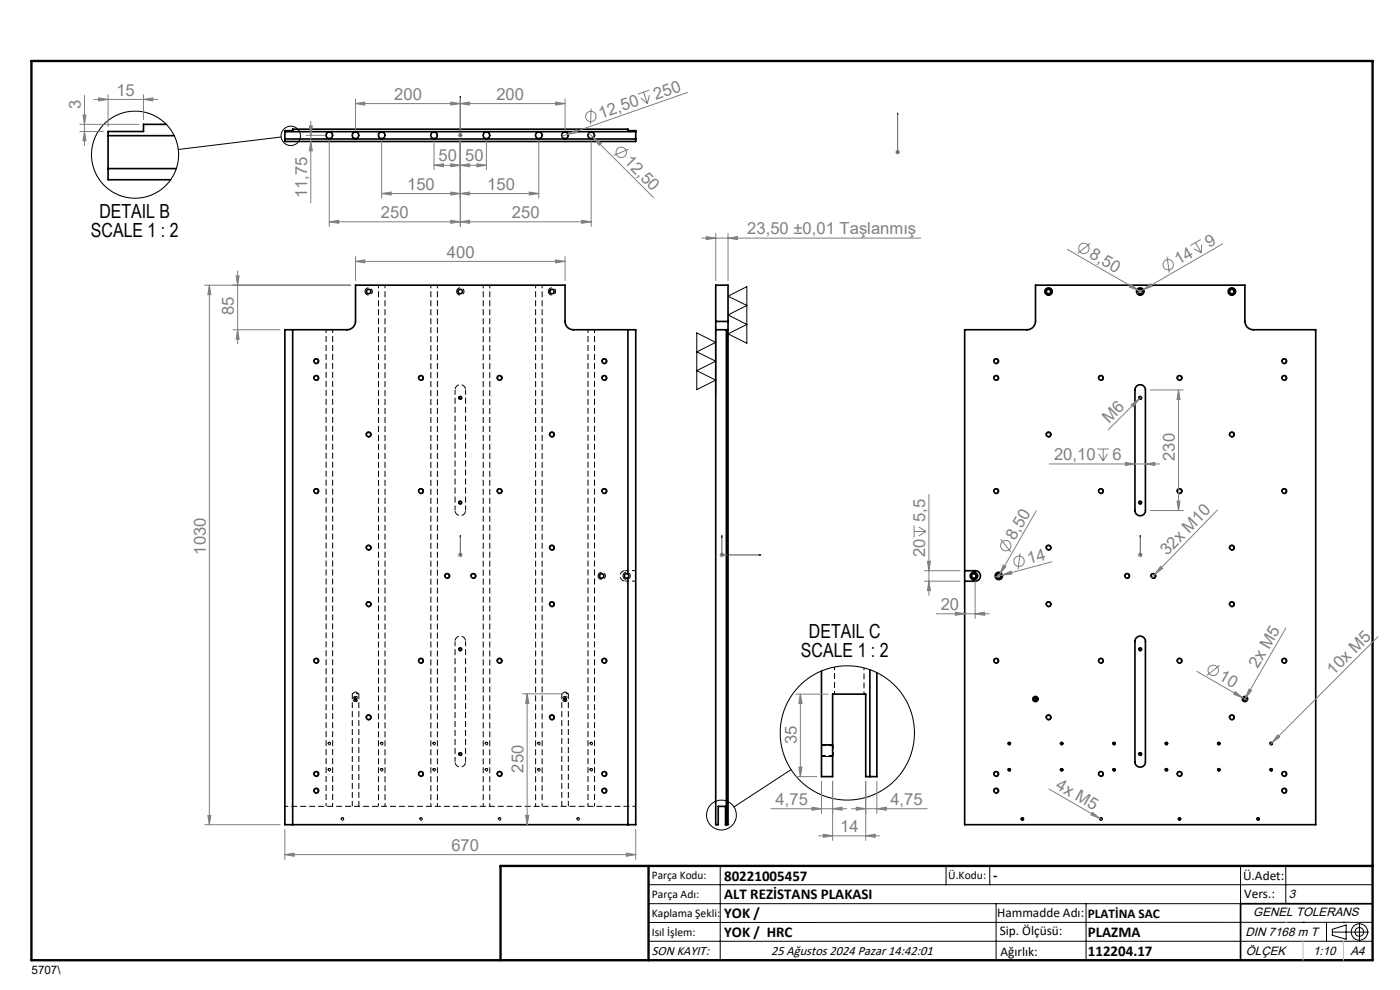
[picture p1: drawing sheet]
<svg xmlns="http://www.w3.org/2000/svg" width="297mm" height="210mm" viewBox="0 0 297 210" stroke-linecap="round" stroke-linejoin="round" font-family="sans-serif">
<g fill="none" stroke="#000" stroke-width=".21" stroke-dasharray="1.3 .6" stroke-dashoffset=".6" stroke-linecap="butt">
<path d="M69.2 69.9v101.1M80.3 60.5v110.5M91.4 60.5v110.5M102.5 60.5v110.5M113.6 60.5v110.5M124.7 69.9v101.1M177 141.5v5.7M70.6 171v-101.1M81.7 171v-110.5M92.8 171v-110.5M103.9 171v-110.5M115 171v-110.5"/>
<path d="M126.1 171v-101.1M134.9 171h-74.5"/>
</g>
<path d="M96.5 82.7a1.12 1.12 0 0 1 1.2-1.1 1.12 1.12 0 0 1 1.1 1.1M98.8 108.3a1.12 1.12 0 0 1-1.1 1.1 1.12 1.12 0 0 1-1.2-1.1M96.5 136a1.12 1.12 0 0 1 1.2-1.1 1.12 1.12 0 0 1 1.1 1.1M132.7 123.3a1.11 1.11 0 0 1-1.2-1.1 1.11 1.11 0 0 1 1.2-1.2M74.9 148.3a.56 .56 0 0 1 .8-.5 .56 .56 0 0 1 .1 .9 .56 .56 0 0 1-.9-.3v-.1M119.3 148.3a.56 .56 0 0 1 .8-.5 .56 .56 0 0 1 .1 .9 .56 .56 0 0 1-.9-.3v-.1M98.8 161.6a1.12 1.12 0 0 1-1.1 1.1 1.12 1.12 0 0 1-1.2-1.1" fill="none" stroke="#000" stroke-width=".21" stroke-dasharray="1.3 .6" stroke-dashoffset="-.2" stroke-linecap="butt"/>
<g fill="none" stroke="#000" stroke-width=".21" stroke-dasharray="1.3 .6" stroke-dashoffset=".7" stroke-linecap="butt">
<path d="M69.6 157.7a.23 .23 0 0 1 .4-.2 .23 .23 0 0 1 0 .4 .23 .23 0 0 1-.3-.1l-.1-.1M76.1 147.2h-1.4M80.8 157.7a.23 .23 0 0 1 .3-.2 .23 .23 0 0 1 0 .4 .23 .23 0 0 1-.3-.1v-.1M91.9 157.7a.23 .23 0 0 1 .3-.2 .23 .23 0 0 1 .1 .4 .23 .23 0 0 1-.4-.1v-.1M103 157.7a.23 .23 0 0 1 .3-.2 .23 .23 0 0 1 .1 .4 .23 .23 0 0 1-.4-.1v-.1M114.1 157.7a.23 .23 0 0 1 .3-.2 .23 .23 0 0 1 .1 .4 .23 .23 0 0 1-.4-.1v-.1M120.6 147.2h-1.4M125.2 157.7a.23 .23 0 0 1 .3-.2 .23 .23 0 0 1 .1 .4 .23 .23 0 0 1-.4-.1v-.1M183.3 147.2v-5.5M69.6 163.3a.25 .25 0 0 1 .4-.3 .23 .23 0 0 1 0 .4 .23 .23 0 0 1-.3-.1h-.1M72.4 173.7a.23 .23 0 0 1 .3-.2 .23 .23 0 0 1 .1 .4 .23 .23 0 0 1-.4-.1v-.1M80.8 163.3a.23 .23 0 0 1 .3-.3 .23 .23 0 0 1 0 .4 .23 .23 0 0 1-.3-.1"/>
<path d="M89.1 173.7a.23 .23 0 0 1 .3-.2 .23 .23 0 0 1 .1 .4 .23 .23 0 0 1-.4-.1v-.1M91.9 163.3a.23 .23 0 0 1 .3-.3 .23 .23 0 0 1 .1 .4 .23 .23 0 0 1-.4-.1M103 163.3a.23 .23 0 0 1 .3-.3 .23 .23 0 0 1 .1 .4 .23 .23 0 0 1-.4-.1M105.8 173.7a.23 .23 0 0 1 .3-.2 .23 .23 0 0 1 .1 .4 .23 .23 0 0 1-.4-.1v-.1M114.1 163.3a.23 .23 0 0 1 .3-.3 .23 .23 0 0 1 .1 .4 .23 .23 0 0 1-.4-.1M122.4 173.7a.23 .23 0 0 1 .3-.2 .23 .23 0 0 1 .1 .4 .23 .23 0 0 1-.4-.1v-.1M125.2 163.3a.23 .23 0 0 1 .3-.3 .23 .23 0 0 1 .1 .4 .23 .23 0 0 1-.4-.1"/>
</g>
<path d="M77.4 61.8a.78 .78 0 0 1 1.1-.7 .78 .78 0 0 1 .2 1.3 .78 .78 0 0 1-1.2-.4l-.1-.2M96.9 61.8a.78 .78 0 0 1 1.1-.7 .78 .78 0 0 1 .1 1.3 .78 .78 0 0 1-1.2-.4v-.2M116.3 61.8a.78 .78 0 0 1 1.1-.7 .78 .78 0 0 1 .2 1.3 .78 .78 0 0 1-1.3-.4v-.2M126.9 122.2a.78 .78 0 0 1 1.1-.7 .78 .78 0 0 1 .1 1.3 .78 .78 0 0 1-1.2-.5v-.1M132.2 122.2a.78 .78 0 0 1 1.1-.7 .78 .78 0 0 1 .1 1.3 .78 .78 0 0 1-1.2-.5v-.1M74.7 147.2v23.8M119.2 147.2v23.8M76.1 171v-23.8M120.6 171v-23.8" fill="none" stroke="#000" stroke-width=".21" stroke-dasharray="1.3 .6" stroke-dashoffset=".1" stroke-linecap="butt"/>
<path d="M98.8 82.7v25.6M96.5 108.3v-25.6M98.8 136v25.6M96.5 161.6v-25.6" fill="none" stroke="#000" stroke-width=".21" stroke-dasharray="1.3 .6" stroke-dashoffset=".2" stroke-linecap="butt"/>
<path d="M132.7 121h2.2M134.9 123.3h-2.2" fill="none" stroke="#000" stroke-width=".21" stroke-dasharray="1.3 .6" stroke-dashoffset=".5" stroke-linecap="butt"/>
<path d="M75.4 146.7l-.7 .5M76.1 147.2l-.7-.5M119.9 146.7l-.7 .5M120.6 147.2l-.7-.5M176.7 158.2h-2.4M174.3 160.3h2.4" fill="none" stroke="#000" stroke-width=".21" stroke-dasharray="1.3 .6" stroke-dashoffset=".4" stroke-linecap="butt"/>
<g fill="none" stroke="#000" stroke-width=".35">
<path d="M22.9 35.8h14.5M22.9 28.8h14M35.3 26.4h-4.9v1.5h-7.5v10.2h13.3M60.4 27.7h1.7v-.3h71.1v.3h1.7v2.3h-74.5zM60.4 29.5h74.5M60.4 27.9h74.5M60.4 69.9h13.2a1.81 1.81 0 0 0 1.8-1.7v-7.7h44.5v7.7a1.75 1.75 0 0 0 1.7 1.7h13.3v105h-74.5zM62.1 69.9v105M133.2 69.9v51.9M151.8 68.2v1.7M151.8 69.9h2.6M151.8 68.2v-7.7h2.6v7.7"/>
<path d="M151.8 69.9v105h.6v-3.8h1.5v3.8h.5v-105M151.8 68.2h2.6M154.1 69.9v105M154.4 68.2v1.7M204.6 69.9h13.3a1.81 1.81 0 0 0 1.8-1.7v-7.7h44.4v7.7a1.81 1.81 0 0 0 1.8 1.7h13.2v105h-74.5zM241.1 81.9a1.11 1.11 0 0 1 1.2-.2 1.11 1.11 0 0 1 .7 1v25.6a1.11 1.11 0 0 1-1.1 1.1 1.11 1.11 0 0 1-1.1-1.1v-25.8zM133.2 121.8a.49 .49 0 0 0-.6 0 .49 .49 0 0 0 0 .7 .49 .49 0 0 0 .6 0M133.2 121.8a.52 .52 0 0 1 0 .7M133.2 122.5v52.4M204.6 121.1h2.3a1.11 1.11 0 0 1 1.1 1.1 1.11 1.11 0 0 1-1.1 1.1h-2.3M240.9 135.4a1.12 1.12 0 0 1 1.3-.4 1.12 1.12 0 0 1 .8 1.1v25.5a1.11 1.11 0 0 1-1.1 1.1 1.11 1.11 0 0 1-1.1-1.1v-25.8zM174.3 142.3v22.4h2.3v-17.5h7.1v17.5h2.3v-22"/>
<path d="M184.5 142.1v22.6M291.2 191.7h-28v12"/>
<circle cx="69.9" cy="28.7" r=".7"/>
<circle cx="75.4" cy="28.7" r=".69"/>
<circle cx="81" cy="28.7" r=".7"/>
<circle cx="92.1" cy="28.7" r=".7"/>
<circle cx="103.2" cy="28.7" r=".7"/>
<circle cx="114.3" cy="28.7" r=".7"/>
<circle cx="119.8" cy="28.7" r=".7"/>
<circle cx="125.4" cy="28.7" r=".7"/>
<circle cx="67.1" cy="76.6" r=".48"/>
<circle cx="78.2" cy="61.8" r=".48"/>
<circle cx="97.6" cy="61.8" r=".48"/>
<circle cx="117.1" cy="61.8" r=".49"/>
<circle cx="128.2" cy="76.6" r=".48"/>
<circle cx="211.3" cy="76.6" r=".48"/>
<circle cx="222.4" cy="61.8" r=".77"/>
<circle cx="222.4" cy="61.8" r=".48"/>
<circle cx="241.9" cy="61.8" r=".48"/>
<circle cx="241.9" cy="61.8" r=".78"/>
<circle cx="261.3" cy="61.8" r=".48"/>
<circle cx="261.3" cy="61.8" r=".78"/>
<circle cx="272.4" cy="76.6" r=".48"/>
<circle cx="67.1" cy="80.2" r=".47"/>
<circle cx="78.2" cy="92.2" r=".47"/>
<circle cx="89.3" cy="80.2" r=".47"/>
<circle cx="97.6" cy="84.4" r=".28"/>
<circle cx="106" cy="80.2" r=".47"/>
<circle cx="117.1" cy="92.2" r=".47"/>
<circle cx="128.2" cy="80.2" r=".47"/>
<circle cx="211.3" cy="80.2" r=".47"/>
<circle cx="222.5" cy="92.2" r=".47"/>
<circle cx="233.6" cy="80.2" r=".47"/>
<circle cx="241.9" cy="84.4" r=".27"/>
<circle cx="250.2" cy="80.2" r=".47"/>
<circle cx="261.3" cy="92.2" r=".47"/>
<circle cx="272.4" cy="80.2" r=".47"/>
<circle cx="67.1" cy="104.2" r=".48"/>
<circle cx="78.2" cy="116.2" r=".47"/>
<circle cx="89.3" cy="104.2" r=".48"/>
<circle cx="97.6" cy="106.6" r=".28"/>
<circle cx="106" cy="104.2" r=".48"/>
<circle cx="117.1" cy="116.2" r=".47"/>
<circle cx="128.2" cy="104.2" r=".48"/>
<circle cx="211.3" cy="104.2" r=".48"/>
<circle cx="222.5" cy="116.2" r=".47"/>
<circle cx="233.6" cy="104.2" r=".48"/>
<circle cx="241.9" cy="106.6" r=".27"/>
<circle cx="250.2" cy="104.2" r=".48"/>
<circle cx="261.3" cy="116.2" r=".47"/>
<circle cx="272.4" cy="104.2" r=".48"/>
<circle cx="78.2" cy="128.2" r=".47"/>
<circle cx="94.9" cy="122.2" r=".47"/>
<circle cx="97.6" cy="137.7" r=".28"/>
<circle cx="100.4" cy="122.2" r=".47"/>
<circle cx="117.1" cy="128.2" r=".47"/>
<circle cx="127.6" cy="122.2" r=".47"/>
<circle cx="206.6" cy="122.2" r=".79"/>
<circle cx="206.6" cy="122.2" r=".47"/>
<circle cx="211.9" cy="122.2" r=".79"/>
<circle cx="211.9" cy="122.2" r=".48"/>
<circle cx="222.5" cy="128.2" r=".47"/>
<circle cx="239.1" cy="122.2" r=".47"/>
<circle cx="241.9" cy="137.7" r=".27"/>
<circle cx="244.7" cy="122.2" r=".47"/>
<circle cx="261.3" cy="128.2" r=".47"/>
<circle cx="67.1" cy="140.2" r=".47"/>
<circle cx="75.4" cy="148.3" r=".23"/>
<circle cx="78.2" cy="152.2" r=".47"/>
<circle cx="89.3" cy="140.2" r=".47"/>
<circle cx="97.6" cy="159.9" r=".28"/>
<circle cx="106" cy="140.2" r=".47"/>
<circle cx="117.1" cy="152.2" r=".47"/>
<circle cx="119.9" cy="148.3" r=".23"/>
<circle cx="128.2" cy="140.2" r=".47"/>
<circle cx="211.3" cy="140.2" r=".47"/>
<circle cx="214.1" cy="157.7" r=".24"/>
<circle cx="219.7" cy="148.3" r=".23"/>
<circle cx="219.7" cy="148.3" r=".54"/>
<circle cx="222.5" cy="152.2" r=".47"/>
<circle cx="225.2" cy="157.7" r=".24"/>
<circle cx="233.6" cy="140.2" r=".47"/>
<circle cx="236.3" cy="157.7" r=".24"/>
<circle cx="241.9" cy="160" r=".27"/>
<circle cx="247.4" cy="157.7" r=".25"/>
<circle cx="250.2" cy="140.2" r=".47"/>
<circle cx="258.6" cy="157.7" r=".25"/>
<circle cx="261.3" cy="152.2" r=".47"/>
<circle cx="264.1" cy="148.3" r=".55"/>
<circle cx="264.1" cy="148.3" r=".23"/>
<circle cx="269.7" cy="157.7" r=".25"/>
<circle cx="272.4" cy="140.2" r=".47"/>
<circle cx="67.1" cy="167.7" r=".47"/>
<circle cx="67.1" cy="164.2" r=".47"/>
<circle cx="89.3" cy="164.2" r=".47"/>
<circle cx="106" cy="164.2" r=".47"/>
<circle cx="128.2" cy="167.7" r=".47"/>
<circle cx="128.2" cy="164.2" r=".47"/>
<circle cx="211.3" cy="164.2" r=".47"/>
<circle cx="211.3" cy="167.7" r=".47"/>
<circle cx="214.1" cy="163.3" r=".23"/>
<circle cx="216.9" cy="173.7" r=".22"/>
<circle cx="225.2" cy="163.3" r=".23"/>
<circle cx="233.6" cy="173.7" r=".22"/>
<circle cx="233.6" cy="164.2" r=".47"/>
<circle cx="236.3" cy="163.3" r=".23"/>
<circle cx="247.4" cy="163.3" r=".24"/>
<circle cx="250.2" cy="173.7" r=".22"/>
<circle cx="250.2" cy="164.2" r=".47"/>
<circle cx="258.6" cy="163.3" r=".24"/>
<circle cx="266.9" cy="173.7" r=".22"/>
<circle cx="269.7" cy="163.3" r=".24"/>
<circle cx="272.4" cy="167.7" r=".47"/>
<circle cx="272.4" cy="164.2" r=".47"/>
</g>
<g fill="none" stroke="#000" stroke-width=".21">
<path d="M59.7 29.1l-21.9 2.6M66.5 76.8a.56 .56 0 0 1 .5-.8 .56 .56 0 0 1 .6 .7 .56 .56 0 0 1-.7 .4M127.7 76.8a.55 .55 0 0 1 .5-.7 .55 .55 0 0 1 .5 .6 .55 .55 0 0 1-.6 .4M147.8 70.6l4 2-4 2 4 2-4 2 4 2-4 2zM151.8 69.2v14.4M154.4 62.8l4-2v12l-4-2 4-2-4-2 4-2zM210.8 76.8a.55 .55 0 0 1 .5-.7 .55 .55 0 0 1 .6 .6 .55 .55 0 0 1-.7 .4M271.9 76.8a.56 .56 0 0 1 .5-.8 .56 .56 0 0 1 .6 .6 .56 .56 0 0 1-.7 .5M66.5 80.3a.56 .56 0 0 1 .5-.7 .56 .56 0 0 1 .6 .6 .56 .56 0 0 1-.7 .5M77.6 92.3a.55 .55 0 0 1 .5-.7 .55 .55 0 0 1 .6 .6 .55 .55 0 0 1-.7 .5M88.8 80.3a.55 .55 0 0 1 .4-.7 .55 .55 0 0 1 .6 .6 .55 .55 0 0 1-.7 .5M97.3 84.5a.33 .33 0 0 1 .4-.4 .33 .33 0 0 1 .3 .4 .33 .33 0 0 1-.5 .2"/>
<path d="M105.4 80.3a.55 .55 0 0 1 .5-.7 .55 .55 0 0 1 .6 .6 .55 .55 0 0 1-.7 .5M116.6 92.3a.55 .55 0 0 1 .4-.7 .55 .55 0 0 1 .6 .6 .55 .55 0 0 1-.7 .5M127.7 80.3a.55 .55 0 0 1 .5-.7 .55 .55 0 0 1 .5 .6 .55 .55 0 0 1-.6 .5M210.8 80.3a.55 .55 0 0 1 .5-.7 .55 .55 0 0 1 .6 .6 .55 .55 0 0 1-.7 .5M221.9 92.3a.55 .55 0 0 1 .5-.7 .55 .55 0 0 1 .6 .6 .55 .55 0 0 1-.7 .5M233 80.3a.55 .55 0 0 1 .5-.7 .55 .55 0 0 1 .6 .6 .55 .55 0 0 1-.7 .5M241.5 84.5a.34 .34 0 0 1 .3-.4 .34 .34 0 0 1 .4 .3 .34 .34 0 0 1-.4 .3M249.7 80.3a.55 .55 0 0 1 .5-.7 .55 .55 0 0 1 .6 .6 .55 .55 0 0 1-.7 .5M260.8 92.3a.55 .55 0 0 1 .5-.7 .55 .55 0 0 1 .6 .6 .55 .55 0 0 1-.7 .5M271.9 80.3a.56 .56 0 0 1 .5-.7 .56 .56 0 0 1 .6 .6 .56 .56 0 0 1-.7 .5M66.5 104.3a.56 .56 0 0 1 .5-.7 .56 .56 0 0 1 .6 .6 .56 .56 0 0 1-.7 .5M77.6 116.3a.55 .55 0 0 1 .5-.7 .55 .55 0 0 1 .6 .6 .55 .55 0 0 1-.7 .5"/>
<path d="M88.8 104.3a.55 .55 0 0 1 .4-.7 .55 .55 0 0 1 .6 .6 .55 .55 0 0 1-.7 .5M97.3 106.7a.32 .32 0 0 1 .3-.4 .32 .32 0 0 1 .4 .3 .32 .32 0 0 1-.5 .3M105.4 104.3a.55 .55 0 0 1 .5-.7 .55 .55 0 0 1 .6 .6 .55 .55 0 0 1-.7 .5M116.6 116.3a.55 .55 0 0 1 .4-.7 .55 .55 0 0 1 .6 .6 .55 .55 0 0 1-.7 .5M127.7 104.3a.55 .55 0 0 1 .5-.7 .55 .55 0 0 1 .5 .6 .55 .55 0 0 1-.6 .5M210.8 104.3a.55 .55 0 0 1 .5-.7 .55 .55 0 0 1 .6 .6 .55 .55 0 0 1-.7 .5M221.9 116.3a.55 .55 0 0 1 .5-.7 .55 .55 0 0 1 .6 .6 .55 .55 0 0 1-.7 .5M233 104.3a.55 .55 0 0 1 .5-.7 .55 .55 0 0 1 .6 .6 .55 .55 0 0 1-.7 .5M241.5 106.7a.33 .33 0 0 1 .3-.4 .33 .33 0 0 1 .4 .3 .33 .33 0 0 1-.4 .3M249.7 104.3a.55 .55 0 0 1 .5-.7 .55 .55 0 0 1 .6 .6 .55 .55 0 0 1-.7 .5M260.8 116.3a.55 .55 0 0 1 .5-.7 .55 .55 0 0 1 .6 .6 .55 .55 0 0 1-.7 .5M271.9 104.3a.56 .56 0 0 1 .5-.7 .56 .56 0 0 1 .6 .6 .56 .56 0 0 1-.7 .5"/>
<path d="M77.6 128.3a.56 .56 0 0 1 .6-.7 .56 .56 0 0 1 .6 .7 .56 .56 0 0 1-.8 .4M94.3 122.3a.55 .55 0 0 1 .5-.7 .55 .55 0 0 1 .6 .6 .55 .55 0 0 1-.7 .5M97.3 137.8a.32 .32 0 0 1 .3-.4 .32 .32 0 0 1 .4 .4 .32 .32 0 0 1-.5 .2M99.9 122.3a.55 .55 0 0 1 .5-.7 .55 .55 0 0 1 .5 .6 .55 .55 0 0 1-.6 .5M116.6 128.3a.56 .56 0 0 1 .5-.7 .56 .56 0 0 1 .6 .7 .56 .56 0 0 1-.8 .4M221.9 128.3a.56 .56 0 0 1 .5-.7 .56 .56 0 0 1 .6 .7 .56 .56 0 0 1-.7 .4M238.6 122.3a.55 .55 0 0 1 .5-.7 .55 .55 0 0 1 .6 .6 .55 .55 0 0 1-.7 .5M241.5 137.8a.33 .33 0 0 1 .3-.4 .33 .33 0 0 1 .4 .3 .33 .33 0 0 1-.4 .3M244.1 122.3a.55 .55 0 0 1 .5-.7 .55 .55 0 0 1 .6 .6 .55 .55 0 0 1-.7 .5M260.8 128.3a.56 .56 0 0 1 .5-.7 .56 .56 0 0 1 .6 .7 .56 .56 0 0 1-.7 .4M66.5 140.3a.57 .57 0 0 1 .5-.7 .57 .57 0 0 1 .7 .6 .57 .57 0 0 1-.8 .5M69.6 157.8a.28 .28 0 0 1 .3-.3 .28 .28 0 0 1 .2 .3 .28 .28 0 0 1-.3 .2"/>
<path d="M75.1 148.3a.27 .27 0 0 1 .3-.3 .27 .27 0 0 1 .3 .3 .27 .27 0 0 1-.3 .2M77.6 152.3a.55 .55 0 0 1 .5-.7 .55 .55 0 0 1 .6 .6 .55 .55 0 0 1-.7 .5M80.7 157.8a.28 .28 0 0 1 .3-.3 .28 .28 0 0 1 .3 .3 .28 .28 0 0 1-.4 .2M88.8 140.3a.56 .56 0 0 1 .4-.7 .56 .56 0 0 1 .7 .6 .56 .56 0 0 1-.8 .5M91.8 157.8a.28 .28 0 0 1 .3-.3 .28 .28 0 0 1 .3 .3 .28 .28 0 0 1-.4 .2M102.9 157.8a.28 .28 0 0 1 .3-.3 .28 .28 0 0 1 .3 .3 .28 .28 0 0 1-.4 .2M105.4 140.3a.56 .56 0 0 1 .5-.7 .56 .56 0 0 1 .6 .6 .56 .56 0 0 1-.7 .5M114 157.8a.28 .28 0 0 1 .3-.4 .28 .28 0 0 1 .3 .3 .28 .28 0 0 1-.4 .3M116.6 152.3a.55 .55 0 0 1 .4-.7 .55 .55 0 0 1 .6 .6 .55 .55 0 0 1-.7 .5M119.6 148.3a.27 .27 0 0 1 .2-.3 .27 .27 0 0 1 .3 .3 .27 .27 0 0 1-.3 .2M125.1 157.8a.28 .28 0 0 1 .3-.4 .28 .28 0 0 1 .3 .3 .28 .28 0 0 1-.4 .3M127.7 140.3a.56 .56 0 0 1 .5-.7 .56 .56 0 0 1 .6 .6 .56 .56 0 0 1-.7 .5"/>
<path d="M174.3 158h2.3M210.8 140.3a.56 .56 0 0 1 .5-.7 .56 .56 0 0 1 .6 .6 .56 .56 0 0 1-.7 .5M213.9 157.8a.28 .28 0 0 1 .2-.3 .28 .28 0 0 1 .3 .3 .28 .28 0 0 1-.4 .2M219.4 148.3a.27 .27 0 0 1 .2-.3 .27 .27 0 0 1 .3 .3 .27 .27 0 0 1-.3 .2M221.9 152.3a.55 .55 0 0 1 .5-.7 .55 .55 0 0 1 .6 .6 .55 .55 0 0 1-.7 .5M224.9 157.8a.28 .28 0 0 1 .3-.4 .28 .28 0 0 1 .3 .3 .28 .28 0 0 1-.4 .3M233 140.3a.56 .56 0 0 1 .5-.7 .56 .56 0 0 1 .6 .6 .56 .56 0 0 1-.7 .5M236 157.8a.28 .28 0 0 1 .3-.4 .28 .28 0 0 1 .3 .3 .28 .28 0 0 1-.3 .3M247.2 157.8a.28 .28 0 0 1 .2-.4 .28 .28 0 0 1 .3 .3 .28 .28 0 0 1-.3 .3M249.7 140.3a.56 .56 0 0 1 .5-.7 .56 .56 0 0 1 .6 .6 .56 .56 0 0 1-.7 .5M258.3 157.8a.28 .28 0 0 1 .2-.4 .28 .28 0 0 1 .3 .3 .28 .28 0 0 1-.3 .3M260.8 152.3a.55 .55 0 0 1 .5-.7 .55 .55 0 0 1 .6 .6 .55 .55 0 0 1-.7 .5"/>
<path d="M263.8 148.3a.28 .28 0 0 1 .3-.3 .28 .28 0 0 1 .3 .3 .28 .28 0 0 1-.4 .2M269.4 157.8a.28 .28 0 0 1 .2-.4 .28 .28 0 0 1 .3 .3 .28 .28 0 0 1-.3 .3M271.9 140.3a.57 .57 0 0 1 .5-.7 .57 .57 0 0 1 .6 .6 .57 .57 0 0 1-.7 .5M66.5 164.3a.56 .56 0 0 1 .5-.7 .56 .56 0 0 1 .6 .6 .56 .56 0 0 1-.7 .5M66.5 167.9a.57 .57 0 0 1 .5-.8 .57 .57 0 0 1 .7 .7 .57 .57 0 0 1-.8 .5M69.6 163.4a.28 .28 0 0 1 .2-.4 .28 .28 0 0 1 .3 .3 .28 .28 0 0 1-.3 .2M72.4 173.8a.29 .29 0 0 1 .2-.4 .29 .29 0 0 1 .3 .3 .29 .29 0 0 1-.3 .3M80.7 163.4a.28 .28 0 0 1 .3-.4 .28 .28 0 0 1 .3 .3 .28 .28 0 0 1-.4 .2M88.8 164.3a.55 .55 0 0 1 .4-.7 .55 .55 0 0 1 .6 .6 .55 .55 0 0 1-.7 .5M89 173.8a.28 .28 0 0 1 .3-.4 .28 .28 0 0 1 .3 .3 .28 .28 0 0 1-.4 .3M91.8 163.4a.28 .28 0 0 1 .3-.4 .28 .28 0 0 1 .3 .3 .28 .28 0 0 1-.4 .2M97.3 160a.32 .32 0 0 1 .3-.4 .32 .32 0 0 1 .4 .4 .32 .32 0 0 1-.5 .3"/>
<path d="M102.9 163.4a.28 .28 0 0 1 .3-.4 .28 .28 0 0 1 .3 .3 .28 .28 0 0 1-.4 .2M105.4 164.3a.55 .55 0 0 1 .5-.7 .55 .55 0 0 1 .6 .6 .55 .55 0 0 1-.7 .5M105.7 173.8a.29 .29 0 0 1 .2-.4 .29 .29 0 0 1 .3 .3 .29 .29 0 0 1-.3 .3M114 163.4a.29 .29 0 0 1 .2-.4 .29 .29 0 0 1 .4 .3 .29 .29 0 0 1-.4 .2M122.4 173.8a.28 .28 0 0 1 .2-.4 .28 .28 0 0 1 .3 .3 .28 .28 0 0 1-.3 .3M125.1 163.4a.29 .29 0 0 1 .2-.4 .29 .29 0 0 1 .4 .3 .29 .29 0 0 1-.4 .2M127.7 164.3a.55 .55 0 0 1 .5-.7 .55 .55 0 0 1 .5 .6 .55 .55 0 0 1-.6 .5M127.7 167.9a.56 .56 0 0 1 .5-.7 .56 .56 0 0 1 .6 .6 .56 .56 0 0 1-.7 .5M167.8 163.3l-12.1 7.9M174.3 160.5h2.3M210.8 164.3a.55 .55 0 0 1 .5-.7 .55 .55 0 0 1 .6 .6 .55 .55 0 0 1-.7 .5M210.8 167.9a.56 .56 0 0 1 .5-.7 .56 .56 0 0 1 .6 .6 .56 .56 0 0 1-.7 .5"/>
<path d="M213.9 163.4a.28 .28 0 0 1 .2-.4 .28 .28 0 0 1 .3 .3 .28 .28 0 0 1-.4 .2M216.6 173.8a.29 .29 0 0 1 .2-.4 .29 .29 0 0 1 .4 .3 .29 .29 0 0 1-.4 .3M224.9 163.4a.29 .29 0 0 1 .2-.4 .29 .29 0 0 1 .4 .3 .29 .29 0 0 1-.4 .2M233 164.3a.55 .55 0 0 1 .5-.7 .55 .55 0 0 1 .6 .6 .55 .55 0 0 1-.7 .5M233.3 173.8a.28 .28 0 0 1 .2-.4 .28 .28 0 0 1 .3 .3 .28 .28 0 0 1-.3 .3M236 163.4a.29 .29 0 0 1 .3-.4 .29 .29 0 0 1 .3 .3 .29 .29 0 0 1-.3 .2M241.5 160a.33 .33 0 0 1 .3-.4 .33 .33 0 0 1 .4 .3 .33 .33 0 0 1-.4 .4M247.2 163.4a.29 .29 0 0 1 .2-.4 .29 .29 0 0 1 .3 .3 .29 .29 0 0 1-.3 .2M249.7 164.3a.55 .55 0 0 1 .5-.7 .55 .55 0 0 1 .6 .6 .55 .55 0 0 1-.7 .5M249.9 173.8a.29 .29 0 0 1 .3-.4 .29 .29 0 0 1 .3 .3 .29 .29 0 0 1-.3 .3M258.3 163.4a.29 .29 0 0 1 .2-.4 .29 .29 0 0 1 .3 .3 .29 .29 0 0 1-.3 .2M266.6 173.8a.28 .28 0 0 1 .3-.4 .28 .28 0 0 1 .3 .3 .28 .28 0 0 1-.4 .3"/>
<path d="M269.4 163.4a.29 .29 0 0 1 .2-.4 .29 .29 0 0 1 .3 .3 .29 .29 0 0 1-.3 .2M271.9 164.3a.56 .56 0 0 1 .5-.7 .56 .56 0 0 1 .6 .6 .56 .56 0 0 1-.7 .5M271.9 167.9a.57 .57 0 0 1 .5-.8 .57 .57 0 0 1 .6 .6 .57 .57 0 0 1-.7 .6M137.6 187.7h153.6M137.6 191.7h153.6M137.6 199.7h153.6M152.8 183.7v20M200.7 183.7v4M210 183.7v4M211.3 191.7v12M230.4 191.7v12M263.2 183.7v20"/>
<path d="M272.8 183.7v8M276.4 195.6h.1M281.4 195.6v4.1M282.6 197.7h7.8M282.6 197.1l3-.9v3l-3-.8zM285 195.6h.1M288.4 195.8v3.8M291.2 195.6l-153.6 .1"/>
<circle cx="28.6" cy="32.8" r="9.2"/>
<circle cx="61.7" cy="28.8" r="2.06"/>
<circle cx="179.7" cy="155.5" r="14.2"/>
<circle cx="153.1" cy="172.9" r="3.2"/>
<circle cx="288.4" cy="197.7" r="1.74"/>
<circle cx="288.4" cy="197.7" r=".93"/>
</g>
<g fill="none" stroke="#808080" stroke-width=".21">
<path d="M136.5 19.6l.8 2.3M137.7 19.1l-2.4 .9M145.9 19.6l-26.7 9.3M16.9 27.9h5M16.9 26.4h12.5M17.6 24.4h.6l-.3 2zM17.9 27.9l.3 2h-.6zM17.9 20.2v10.7M19.9 21.1h13.5M20.9 20.8l2 .3-2 .3zM22.9 20.1v6.8M30.4 21.1l2-.3v.6z"/>
<path d="M30.4 20.1v5.3M64.9 28.7h4M65.6 26.7h.7l-.4 2zM65.9 30l.4 2h-.7zM65.9 25.7v17.4M69.8 29.7v18.3M75.4 22l2-.3v.6zM75.4 21v6.7M75.4 22h44.5M81 29.7v12.3M92.1 35.1l2-.4v.7zM92.1 29.7v6.3"/>
<path d="M92.1 35.1h11.1M95.6 34.7l2 .4-2 .3zM95.6 21.7l2 .3-2 .3zM97.1 28.7h1M97.3 28.4l.7 .7M97.6 28.2v1M97.6 22l2-.3v.6zM97.6 35.1l2-.4v.7zM97.6 21v6.7M97.6 29.7v18.3M98 28.4l-.7 .7M101.2 34.7l2 .4-2 .3z"/>
<path d="M103.2 29.7v6.3M114.3 29.7v12.3M117.9 21.7l2 .3-2 .3zM119.9 21v6.7M120.5 28.5l1.8-1 .2 .6zM124.9 28.2l13.7 13.7M125.4 29.7v18.3M125.4 23l-.1 3.4M125.9 29.2l1.7 1.2-.5 .4zM133.3 31.6l-3.1 1.4M136 20.8l1.3 1.1M137.8 20.2l-.5 1.7"/>
<path d="M189.9 32.3h1M190.1 31.9l.7 .7M190.4 31.8v1M190.8 31.9l-.7 .7M50.1 58.5h.6l-.3 2zM50.4 57.5v15.4M69.8 47.1l2.1-.4v.7zM69.8 47.1h55.6M75.4 55.4l2-.3v.7zM75.4 54.4v5.1M75.4 55.4h44.5M81 41.1l2-.4v.7z"/>
<path d="M81 41.1h33.3M95.6 40.7l2 .4-2 .3zM95.6 46.7l2 .4-2 .3zM97.6 47.1l2-.4v.7zM97.6 41.1l2-.4v.7zM112.3 40.7l2 .4-2 .3zM117.9 55.1l2 .3-2 .4zM119.9 54.4v5.1M123.4 46.7l2 .4-2 .3zM148.8 50.5h46.5M149.8 50.2l2 .3-2 .3zM151.8 49.5v10"/>
<path d="M154.4 50.5l2.1-.3v.6zM154.4 49.5v10M226.4 52.9l15.1 8.7M231.3 51.6l-2.7 2.2M247.6 54.5l.5 3.3M253.3 52.8l1.5 .8M253.6 51.5l1.2 2.1M254.7 50.8l-2.2 1.3M254.9 51.8l-.1 1.8M259.4 51.7l-16.8 9.7M43.4 60.5h31M44.4 60.5v114.4"/>
<path d="M44.4 60.5l.3 2h-.6zM49.4 69.9h10M50.4 69.9l.3 2.1h-.6zM239.9 60.3l1.6 1.3-1.9-.7zM241.5 61.6l.8 .5M242.6 61.4l1.5-1.2 .3 .5zM242.6 61.4l-1.4 .8M222.6 98.4h23.4M232.8 95.2h2.5M233.1 96.3l.9 1.5M234 95.2v2.6M234.9 96.3l-.9 1.5"/>
<path d="M238.8 98.1l2 .3-2 .3zM240 85.8l1.7-1.2-1.2 1.7zM242.1 84.2l-7 7M243 98.4l2-.3v.6zM244 82.7h7M250 82.7l.3 2h-.6zM250 82.7v25.6M97.1 117.7h1M97.3 117.4l.7 .7M97.6 117.2v1M98 117.4l-.7 .7M152.6 117.7h1"/>
<path d="M152.8 117.4l.7 .7M153.1 117.2v1M153.5 117.4l-.7 .7M193.9 111.5v2.5M193.9 112.7h2.5M194.9 111.8l1.5 .9M196.4 112.7l-1.5 1M196.7 119.1h.7l-.3 2zM197.1 104.9v21.4M212.3 114.4l2.1 2.7M212.8 119.9l.6 .3-1.3 1.6zM216.4 117.4l-.4 3.3"/>
<path d="M219.9 108.3l-7.8 13.5M223.2 119.2l-10.6 2.8M241.4 117.7h1M241.5 117.4l.8 .7M241.9 117.2v1M242.3 117.4l-.8 .7M244 108.3h7M249.7 106.3h.6l-.3 2zM258.3 108.2l-13.3 13.6M196.1 121.1h7.6M196.1 123.3h7.6M197.1 123.3l.3 2h-.7z"/>
<path d="M198.6 130.2h11.3M202.7 129.8l1.9 .4-1.9 .3zM206.9 130.2l2-.4v.7zM206.9 123.2v8M212.1 121.8l-.5 .8M212.6 122l1.9-.9 .2 .7zM212.6 122l-1.5 .4M245 121.8l-.7 .8M246.2 120.1l.5 .5-1.7 1.2zM272.8 133.2l-8.6 14.9M292.3 135.1l-22.4 22.4M110.8 147.2h8.8"/>
<path d="M111.8 147.2v27.7M111.8 147.2l.4 2h-.7zM168.8 147.2h6.8M169.8 147.2l.3 2h-.6zM169.8 147.2v17.5M253.9 142.4l9.7 5.6M258.7 141.1l-2.7 2.2M262 146.7l1.6 1.3-1.9-.7zM263.6 148l1 .5M264.2 148.1l-.2 .4M265 146.1l.5 .4-1.3 1.6zM269.9 157.5l-.4 .4"/>
<path d="M271 155.9l.5 .4-1.6 1.2zM43.4 174.9h16M44.1 173h.6l-.3 1.9zM60.4 176v6.3M111.5 173h.7l-.4 1.9zM134.9 176v6.3M163.5 171.5h16.1M168.8 164.7h4.5M169.5 162.7h.6l-.3 2zM172.3 171.2l2 .3-2 .4zM173.6 177.3h13.1M174.3 165.7v6.8"/>
<path d="M174.7 176.9l1.9 .4-1.9 .3zM176.6 171.5l2-.3v.7zM176.6 165.7v12.6M180.7 171.5h16M181.6 171.2l2.1 .3-2.1 .4zM183.7 165.7v12.6M183.7 177.3l2-.4v.7zM186 171.5l2-.3v.7zM186 165.7v6.8M222.6 167.4l10.7 6.2M231.7 172.3l1.6 1.3-1.9-.7zM233.3 173.6l.5 .3"/>
<path d="M60.4 181.3l2-.3v.6zM60.4 181.3h74.5M132.9 181l2 .3-2 .3z"/>
<circle cx="125.3" cy="24.7" r="1.12"/>
<circle cx="131.8" cy="32.3" r="1.1"/>
<circle cx="229.9" cy="52.7" r="1.11"/>
<circle cx="247.8" cy="56.2" r="1.1"/>
<circle cx="213.4" cy="115.7" r="1.11"/>
<circle cx="216.2" cy="119.1" r="1.1"/>
<circle cx="257.4" cy="142.2" r="1.11"/>
</g>
<g fill="none" stroke="#00f" stroke-width=".21">
<path d="M97.6 28.6v.2zM97.6 20.4v.4v-.4M97.6 28.7h.1M97.6 20.4v8.3M190.4 32.2v.2zM190.4 23.9v.5v-.5M190.4 32.3h.1M190.4 23.9v8.4M97.6 113.6v.4v-.4M97.6 117.6v.2zM97.6 117.7h.1M97.6 113.6v4.1"/>
<path d="M153.1 113.6l.1 .4h-.2zM153.1 113.6v4.1h8.4M161 117.6l.5 .1-.5 .1zM241.9 113.6v.4v-.4M241.9 117.6v.2zM241.9 117.7h.1M241.9 113.6v4.1"/>
</g>
<path d="M176.7 160.5v-2.5" fill="none" stroke="#000" stroke-width=".21" stroke-dasharray="1.3 .6" stroke-dashoffset=".3" stroke-linecap="butt"/>
<path d="M106.2 203.7h185" fill="none" stroke="#000" stroke-width=".25"/>
<path d="M6.7 12.9h284.5v190.8h-284.5zM137.6 183.7v20M291.2 183.7h-185v20" fill="none" stroke="#000" stroke-width=".5"/>
<path d="M272.8 195.6h.1M276.4 199.7v4M285 199.7v4" fill="none" stroke="#c0c0c0" stroke-width=".21"/>
<g fill="#00f">
<path d="M97.6 113.6v.4zM97.6 117.6v.2z"/>
<path d="M97.6 28.6v.2zM97.6 20.4v.4z"/>
<path d="M153.1 113.6l-.1 .4h.2zM161 117.6v.2l.5-.1z"/>
<path d="M190.4 32.2v.2zM190.4 23.9v.5z"/>
<path d="M241.9 113.6v.4zM241.9 117.6v.2z"/>
</g>
<g fill="#808080">
<path d="M262 146.7l1.6 1.3-1.9-.7z"/>
<path d="M239.9 60.3l1.6 1.3-1.9-.7z"/>
<path d="M231.7 172.3l1.6 1.3-1.9-.7z"/>
<path d="M212.6 122l1.9-.9 .2 .7z"/>
<path d="M120.5 28.5l1.8-1 .2 .6z"/>
<path d="M242.6 61.4l1.5-1.2 .3 .5z"/>
<path d="M240 85.8l1.7-1.2-1.2 1.7z"/>
<path d="M271 155.9l.5 .4-1.6 1.2z"/>
<path d="M246.2 120.1l.5 .5-1.7 1.2z"/>
<path d="M212.8 119.9l.6 .3-1.3 1.6z"/>
<path d="M265 146.1l.5 .4-1.3 1.6z"/>
<path d="M125.9 29.2l1.7 1.2-.5 .4z"/>
<path d="M95.6 34.7l2 .4-2 .3zM92.1 35.1l2-.4v.7z"/>
<path d="M95.6 21.7l2 .3-2 .3zM75.4 22l2-.3v.6z"/>
<path d="M206.9 130.2l2-.4v.7zM202.7 129.8l1.9 .4-1.9 .3z"/>
<path d="M95.6 40.7l2 .4-2 .3zM81 41.1l2-.4v.7zM95.6 46.7l2 .4-2 .3zM69.8 47.1l2.1-.4v.7zM176.6 171.5l2-.3v.7zM172.3 171.2l2 .3-2 .4z"/>
<path d="M97.6 47.1l2-.4v.7zM123.4 46.7l2 .4-2 .3z"/>
<path d="M174.7 176.9l1.9 .4-1.9 .3zM183.7 177.3l2-.4v.7z"/>
<path d="M181.6 171.2l2.1 .3-2.1 .4zM186 171.5l2-.3v.7z"/>
<path d="M60.4 181.3l2-.3v.6zM132.9 181l2 .3-2 .3zM75.4 55.4l2-.3v.7zM117.9 55.1l2 .3-2 .4z"/>
<path d="M97.6 22l2-.3v.6zM117.9 21.7l2 .3-2 .3z"/>
<path d="M97.6 41.1l2-.4v.7zM112.3 40.7l2 .4-2 .3z"/>
<path d="M97.6 35.1l2-.4v.7zM101.2 34.7l2 .4-2 .3z"/>
<path d="M249.7 106.3h.6l-.3 2zM250 82.7l.3 2h-.6z"/>
<path d="M17.9 27.9l.3 2h-.6zM17.6 24.4h.6l-.3 2z"/>
<path d="M111.5 173h.7l-.4 1.9zM111.8 147.2l.4 2h-.7zM196.7 119.1h.7l-.3 2zM197.1 123.3l.3 2h-.7z"/>
<path d="M65.6 26.7h.7l-.4 2zM65.9 30l.4 2h-.7zM169.8 147.2l.3 2h-.6zM169.5 162.7h.6l-.3 2z"/>
<path d="M50.1 58.5h.6l-.3 2zM50.4 69.9l.3 2.1h-.6zM44.4 60.5l.3 2h-.6zM44.1 173h.6l-.3 1.9z"/>
<path d="M238.8 98.1l2 .3-2 .3zM243 98.4l2-.3v.6z"/>
<path d="M149.8 50.2l2 .3-2 .3zM154.4 50.5l2.1-.3v.6zM20.9 20.8l2 .3-2 .3zM30.4 21.1l2-.3v.6z"/>
</g>
<g font-size="4.1">
<text x="21.1" y="46.3">DETAIL B</text>
<text x="19.3" y="50.3">SCALE 1 : 2</text>
<text x="171.6" y="135.3">DETAIL C</text>
<text x="169.9" y="139.3">SCALE 1 : 2</text>
</g>
<g font-size="3.5" fill="#808080">
<text x="17.1" y="23.1" transform="rotate(-90 17.1 23.1)">3</text>
<text x="24.7" y="20.3">15</text>
<text x="83.7" y="21.2">200</text>
<text x="105.3" y="21.2">200</text>
<text x="139.2" y="21.1" transform="rotate(-19 139.2 21.1)">250</text>
<text x="127.5" y="25.2" transform="rotate(-19 127.5 25.2)">12,50</text>
<text x="93" y="34.2">50</text>
<text x="98.7" y="34.2">50</text>
<text x="132.3" y="34.4" transform="rotate(45 132.3 34.4)">12,50</text>
<text x="86.4" y="40.2">150</text>
<text x="103.4" y="40.2">150</text>
<text x="65.2" y="42.1" transform="rotate(-90 65.2 42.1)">11,75</text>
<text x="80.8" y="46.2">250</text>
<text x="108.6" y="46.2">250</text>
<text x="158.5" y="49.7">23,50 ±0,01 Taşlanmış</text>
<text x="256.5" y="52.5" transform="rotate(-30 256.5 52.5)">9</text>
<text x="94.8" y="54.6">400</text>
<text x="230.9" y="54.6" transform="rotate(30 230.9 54.6)">8,50</text>
<text x="250" y="56.2" transform="rotate(-30 250 56.2)">14</text>
<text x="49.6" y="66.9" transform="rotate(-90 49.6 66.9)">85</text>
<text x="235.3" y="90" transform="rotate(-45 235.3 90)">M6</text>
<text x="223.6" y="97.6">20,10</text>
<text x="236" y="97.6">6</text>
<text x="249.2" y="97.8" transform="rotate(-90 249.2 97.8)">230</text>
<text x="196.3" y="110.8" transform="rotate(-90 196.3 110.8)">5,5</text>
<text x="43.6" y="117.7" transform="rotate(-90 43.6 117.7)">1030</text>
<text x="196.3" y="118.3" transform="rotate(-90 196.3 118.3)">20</text>
<text x="215.3" y="114.7" transform="rotate(-60 215.3 114.7)">8,50</text>
<text x="218.3" y="119.7" transform="rotate(-15 218.3 119.7)">14</text>
<text x="247.6" y="118" transform="rotate(-46 247.6 118)">32x M10</text>
<text x="199.6" y="129.4">20</text>
<text x="266.9" y="142" transform="rotate(-60 266.9 142)">2x M5</text>
<text x="282.9" y="143.4" transform="rotate(-45 282.9 143.4)">10x M5</text>
<text x="258.4" y="144.1" transform="rotate(30 258.4 144.1)">10</text>
<text x="169" y="157.8" transform="rotate(-90 169 157.8)">35</text>
<text x="111.1" y="163.9" transform="rotate(-90 111.1 163.9)">250</text>
<text x="223.8" y="167.2" transform="rotate(30 223.8 167.2)">4x M5</text>
<text x="164.5" y="170.7">4,75</text>
<text x="188.9" y="170.7">4,75</text>
<text x="178.2" y="176.5">14</text>
<text x="95.8" y="180.5">670</text>
</g>
<g font-size="3.2">
<text x="153.6" y="186.8">80221005457</text>
<text x="153.6" y="190.8">ALT REZİSTANS PLAKASI</text>
<text x="210.7" y="186.6">-</text>
<text x="153.6" y="194.8">YOK /</text>
<text x="153.6" y="198.8">YOK / HRC</text>
<text x="230.8" y="198.7">PLAZMA</text>
<text x="230.8" y="202.8">112204.17</text>
</g>
<g font-size="2.8">
<text x="263.7" y="186.7">Ü.Adet:</text>
<text x="263.9" y="190.5">Vers.:</text>
<text x="211.5" y="194.5">Hammadde Adı:</text>
<text x="230.8" y="194.7">PLATİNA SAC</text>
<text x="138.3" y="202.6">SON KAYIT:</text>
<text x="163.6" y="202.6">25 Ağustos 2024 Pazar 14:42:01</text>
<text x="212.1" y="198.4">Sip. Ölçüsü:</text>
<text x="212.2" y="202.7">Ağırlık:</text>
</g>
<g font-size="2.6">
<text x="273.4" y="190.4">3</text>
<text x="265.9" y="194.4">GENEL TOLERANS</text>
<text x="264.2" y="198.5">DIN 7168 m T</text>
<text x="264.3" y="202.6">ÖLÇEK</text>
<text x="278.5" y="202.6">1:10</text>
<text x="286.5" y="202.6">A4</text>
</g>
<g font-size="2.5">
<text x="138.3" y="186.4">Parça Kodu:</text>
<text x="138.3" y="190.5">Parça Adı:</text>
<text x="201.2" y="186.5">Ü.Kodu:</text>
<text x="138.3" y="194.5">Kaplama Şekli:</text>
<text x="138.3" y="198.6">Isıl İşlem:</text>
<text x="6.7" y="206.7">5707\</text>
</g>
</svg>
